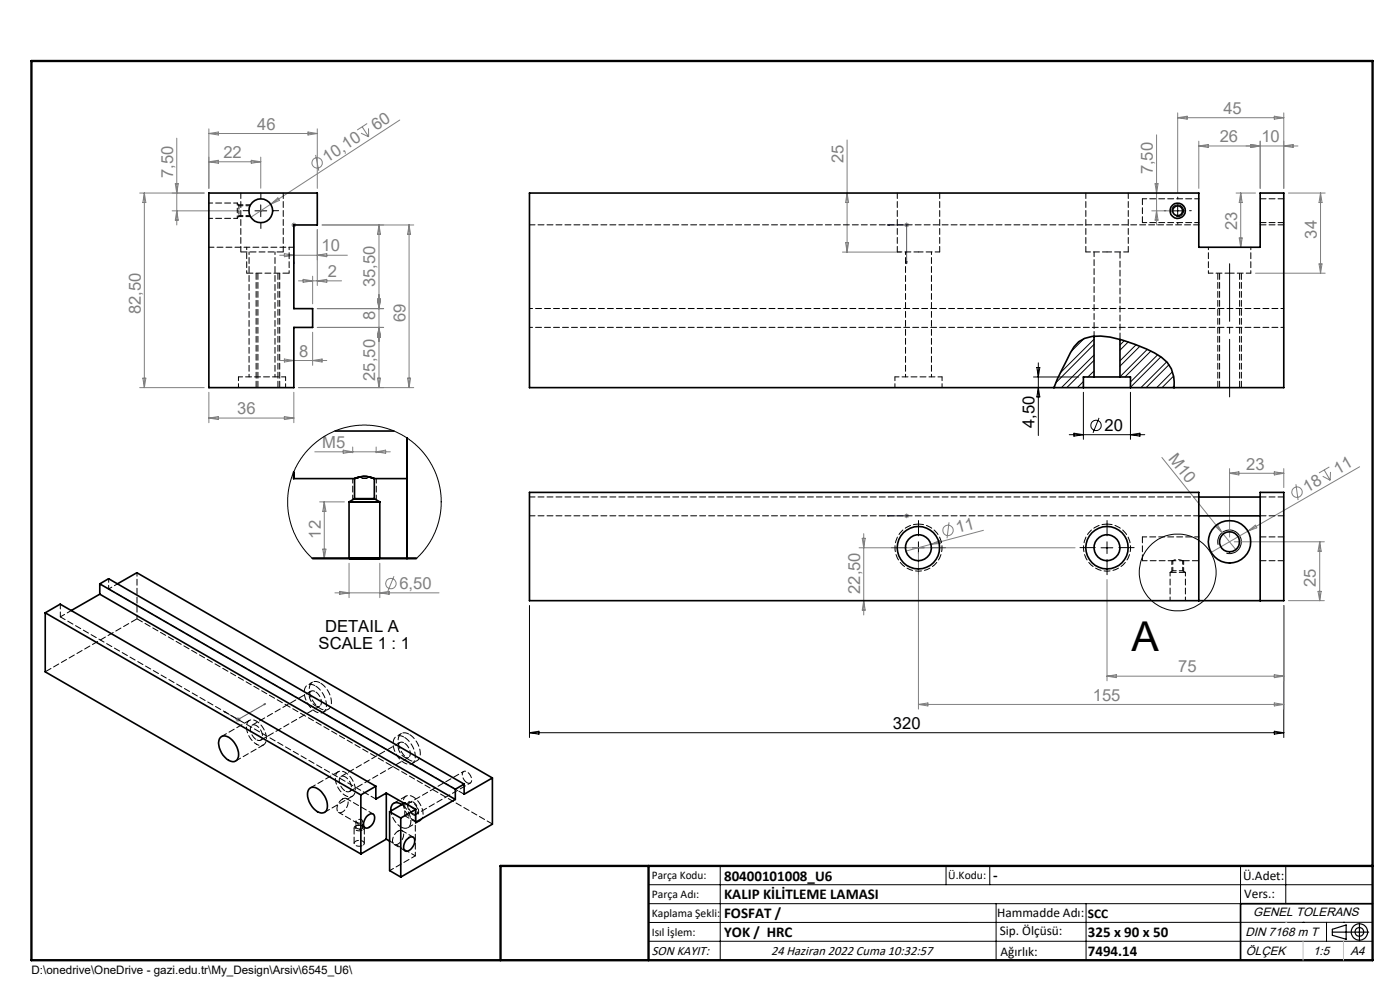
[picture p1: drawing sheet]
<svg xmlns="http://www.w3.org/2000/svg" width="297mm" height="210mm" viewBox="0 0 297 210" stroke-linecap="round" stroke-linejoin="round" font-family="sans-serif">
<g fill="none" stroke="#808080" stroke-width=".21">
<path d="M37.2 39h.6l-.3 1.9zM37.5 29.3v18.4M44.3 34.3l2-.3v.6zM44.3 34.3h11M44.3 27.3v12.7M44.3 28.3l2-.3v.6zM44.3 28.3h23M53.3 34l2 .3-2 .3zM55.3 33.3v6.6M65.3 28l2 .3-2 .3zM67 32.9l.6 3.3M67.3 27.3v12.7"/>
<path d="M76.6 28.2l1.6 .8M76.8 26.9l1.4 2.1M77.9 26.2l-2.1 1.4M78.2 27.2v1.8M84.8 25.5l-27.4 17.8M179.7 29.7v23.8M245 39h.7l-.3 1.9zM245.4 28.6v19.1M249.8 23.9v16.9M249.8 25h22.5M249.8 25l2-.3v.6zM254.3 29.9v10.1"/>
<path d="M254.3 31h21M254.3 31l2-.4v.7zM265.3 30.6l2 .4-2 .3zM267.3 29.9v10.1M270.3 24.7l2 .3-2 .3zM272.3 23.9v16.1M272.3 31l2-.4v.7zM29.6 40.9h13.7M30.6 40.9l.3 2.1h-.6zM30.6 40.9v41.3M36.5 44.7h14.1M37.5 44.7l.3 2h-.6z"/>
<path d="M57.4 43.3l-4.2 2.8M57.4 43.3l1.5-1.3 .4 .5zM59.3 54.1h14.4M60.3 53.8l2 .3-2 .4zM61.8 47.7h1M62 47.4l.7 .7M62.3 47.2v1M62.7 47.4l-.7 .7M63.3 59.6h9.2M64.3 59.3l2 .3-2 .3zM66.3 58.6v5.8M67.3 48.7v11.9"/>
<path d="M67.3 54.1l2-.3v.7zM67.3 59.6l2-.3v.6zM80.4 47.7v34.5M80.4 47.7l.3 2h-.6zM86.8 47.7l.3 2h-.6zM86.8 47.7v34.5M87.8 47.7h-19.5M178.7 53.5h12.4M179.4 51.5h.6l-.3 2zM179.7 40.9l.3 2.1h-.6zM191.8 47.7h1M192 47.4l.7 .7"/>
<path d="M192.3 47.2v1M192.7 47.4l-.7 .7M244.3 44.7h4.5M245.4 44.7l.3 2h-.7zM262.2 40.9h4.1M262.9 50.5h.6l-.3 1.9zM263.2 40.9v11.5M263.2 40.9l.3 2.1h-.6zM266.3 58h14.8M273.3 40.9h7.8M279.8 56h.7l-.4 2zM280.1 40.9l.4 2.1h-.7z"/>
<path d="M280.1 40.9v17.1M59.3 76.5h10M60.3 76.2l2 .3-2 .3zM66.3 70.5v7M66.3 76.5l2-.3v.6zM67.3 65.5h14.1M67.3 69.5h14.1M80.1 63.5h.6l-.3 2zM80.4 69.5l.3 2h-.6zM29.6 82.2h13.7M30.3 80.2h.6l-.3 2zM44.3 83.2v6.5"/>
<path d="M44.3 88.7h18M44.3 88.7l2-.3v.6zM60.3 88.4l2 .3-2 .3zM62.3 83.2v6.5M66.8 95.8h16M72.8 95.5l2 .3-2 .4zM74.8 94.8v1.3M79.8 94.8v1.3M79.8 95.8l2-.3v.7zM80.1 80.2h.6l-.3 2zM86.5 80.2h.6l-.3 2zM87.8 82.2h-24.5"/>
<path d="M246.5 97l12.8 16M260.8 99.4v14.5M272.3 99.4v4M280.9 99.7l1.3 2.2M282 99.1l-2.2 1.2M288.4 99l-23.7 13.7M67.8 106.5h5.3M68.5 116.5h.6l-.3 2zM68.8 106.5v12M68.8 106.5l.3 2h-.6zM74 119.5v7.3M80.6 119.5v7.3"/>
<path d="M182.2 116.2h45.9M182.9 114.2h.7l-.4 2zM183.2 113.2v17.2M191.8 109.4h1M192 109.1l.7 .7M192.3 108.9v1M192.7 109.1l-.7 .7M194.8 117.2v33.2M197.5 115.5l-5.3 1.4M197.5 115.5l1.9-.9 .1 .7zM201.3 110.8l-.4 3.4M208.6 112.5l-11.1 3"/>
<path d="M257.8 111.6l.5-.4 1 1.8zM259.3 113l3.1 3.9M260.8 100.4h11.5M260.8 100.4l2-.3v.6zM261.8 114.9h19.2M264.7 112.7l-7.8 4.5M264.7 112.7l1.6-1.3 .3 .6zM270.3 100.1l2 .3-2 .3zM274.9 102.7l.5 3.4M280 114.9v12.5M280 114.9l.3 2h-.7zM280.6 101l1.6 .9"/>
<path d="M282.3 100.1l-.1 1.8M71 125.8h22.1M72.1 125.4l1.9 .4-1.9 .3zM80.6 125.8l2-.4v.7zM83.6 122.2l-1.3 3.2M183.2 127.4l.4 2h-.7zM234.8 122.9v21.5M272.3 128.4v22M273.3 127.4h7.7M279.6 125.4h.7l-.3 2zM50 152.6h1M50.1 152.3l.7 .7"/>
<path d="M50.5 152.1v1M50.8 152.3l-.7 .7M194.8 149.4h77.5M194.8 149.4l2-.3v.6zM234.8 143.4h37.5M234.8 143.4l2-.3v.6zM270.3 143.1l2 .3-2 .3zM270.3 149.1l2 .3-2 .3z"/>
<circle cx="67.3" cy="34.6" r="1.1"/>
<circle cx="201.1" cy="112.5" r="1.11"/>
<circle cx="275.2" cy="104.4" r="1.11"/>
<circle cx="82.9" cy="123.8" r="1.11"/>
</g>
<g fill="none" stroke="#000" stroke-width=".21">
<path d="M54.1 44.7h2.5M55.3 43.5v2.5M248.6 44.7h2.5M248.6 45a1.25 1.25 0 0 1 1.1-1.5 1.25 1.25 0 0 1 1.4 1.3 1.25 1.25 0 0 1-1.6 1.1M249.8 43.5v2.5M219.3 80h9.5M220 78h.6l-.3 2zM220.3 77v15.4M220.3 82.2l.3 2h-.6zM226.8 92.2h16.1M227.8 91.9l2 .3-2 .3zM229.8 83.2v10"/>
<path d="M233.2 88.6l-1.3 3.2M239.8 83.2v10M239.8 92.2l2-.3v.6zM193.6 116.2h2.5M194.8 114.9v2.5M233.6 116.2h2.5M234.8 114.9v2.5M258.4 115.6a2.51 2.51 0 0 1 2.2-3.2 2.51 2.51 0 0 1 2.7 2.8 2.51 2.51 0 0 1-3.1 2.2M112.3 128.4v28M272.3 128.4v28M112.3 155.4h160M112.3 155.4l2-.3v.6z"/>
<path d="M270.3 155.1l2 .3-2 .3zM137.6 187.7h153.6M137.6 191.7h153.6M137.6 199.7h153.6M152.8 183.7v20M200.7 183.7v4M210 183.7v4M211.3 191.7v12M230.4 191.7v12M263.2 183.7v20M272.8 183.7v8M276.4 195.6h.1"/>
<path d="M281.4 195.6v4.1M285 195.6h.1M291.2 195.6l-153.6 .1"/>
<circle cx="232.5" cy="90.2" r="1.1"/>
<circle cx="249.8" cy="121.4" r="8.2"/>
</g>
<path d="M75.6 175.2l-.2 .3a.92 .92 0 0 0 .8 .5 .92 .92 0 0 0 .8-.6l-.5-.4-.9 .2" fill="none" stroke="#000" stroke-width=".21" stroke-dasharray="1.3 .6" stroke-dashoffset=".5" stroke-linecap="butt"/>
<path d="M248.6 118.9h2.5M86.5 170.8a.79 .79 0 0 1 .5-.9 .79 .79 0 0 1 .9 .4 1.86 1.86 0 0 1 .6 2.6 1.93 1.93 0 0 1-2-2.1" fill="none" stroke="#000" stroke-width=".21" stroke-dasharray="1.3 .6" stroke-dashoffset=".3" stroke-linecap="butt"/>
<path d="M74.8 101.5h5" fill="none" stroke="#000" stroke-width=".21" stroke-dasharray="1.3 .6" stroke-linecap="butt"/>
<g fill="none" stroke="#000" stroke-width=".25">
<path d="M282.6 197.7h7.8M282.6 197.1l3-.9v3l-3-.8zM288.4 195.8v3.8M106.2 203.7h185"/>
<circle cx="288.4" cy="197.7" r="1.74"/>
<circle cx="288.4" cy="197.7" r=".93"/>
</g>
<g fill="none" stroke="#00f" stroke-width=".21">
<path d="M62.3 47.6v.2zM62.3 55.9v-.4v.4M62.3 47.7h.1M62.3 47.7v8.2M188.2 47.7l.4-.1v.2zM188.2 47.7h4.1v8.2M192.2 55.5h.2l-.1 .4zM188.2 109.4h.4h-.4M188.2 109.4h4.1M192.2 109.4h.2zM192.3 109.4h.1M47.6 150.9l.3 .2-.1 .1z"/>
<path d="M56 149.4l.3-.1-.2 .2zM56.3 149.3l-5.8 3.3-2.9-1.7"/>
</g>
<g fill="none" stroke="#000" stroke-width=".21" stroke-dasharray="15.2 1.3 1.3 1.3">
<path d="M52.8 44.7h-1.2M55.3 47.2v1.3M55.3 42.2v-1.3M57.8 44.7h1.3M247.4 44.7h-.4M249.9 42.2v-.4M249.9 47.2v.4M252.4 44.7h.3M192.4 116.2h-3.3M194.9 113.7v-3.3M194.9 118.7v3.2M197.4 116.2h3.2"/>
<path d="M232.4 116.2h-3.3M234.9 113.7v-3.3M234.9 118.7v3.2M237.4 116.2h3.2"/>
</g>
<path d="M50.6 45.9h2.5M53.1 43.4h-2.5M74.8 101.5v4.5M79.8 106v-4.5" fill="none" stroke="#000" stroke-width=".21" stroke-dasharray="1.3 .6" stroke-dashoffset=".3"/>
<path d="M54.3 57.9v24.3M258.4 57.9v24.3M59.3 82.2v-24.3M263.4 82.2v-24.3" fill="none" stroke="#000" stroke-width=".21" stroke-dasharray="1.3 .6" stroke-dashoffset="-.1"/>
<path d="M248.6 118.9v2.3M251.1 121.2v-2.3" fill="none" stroke="#000" stroke-width=".21" stroke-dasharray="1.3 .6" stroke-dashoffset=".5"/>
<path d="M260.9 84.2v-28.3" fill="none" stroke="#000" stroke-width=".21" stroke-dasharray="15.2 1.3 1.3 1.3" stroke-dashoffset="3"/>
<path d="M291.2 191.7h-28v12" fill="none" stroke="#000" stroke-width=".35"/>
<path d="M6.7 12.9h284.5v190.8h-284.5zM137.6 183.7v20M291.2 183.7h-185v20" fill="none" stroke="#000" stroke-width=".5"/>
<path d="M276.4 199.7v4M285 199.7v4" fill="none" stroke="#c0c0c0" stroke-width=".21"/>
<path d="M272.8 195.6h.1" fill="none" stroke="#c0c0c0" stroke-width=".25"/>
<g fill="#00f">
<path d="M62.3 47.6v.2zM62.3 55.5v.4z"/>
<path d="M47.6 150.9l.2 .3 .1-.1zM56 149.4l.1 .1 .2-.2z"/>
<path d="M188.2 47.7l.4-.1v.2zM192.2 55.5h.2l-.1 .4z"/>
<path d="M188.2 109.4h.4zM192.2 109.4h.2z"/>
</g>
<g fill="none" stroke="#000" stroke-width=".35">
<path d="M44.3 40.9h23v6.8h-5v17.8h4v4h-4v12.7h-18zM232.1 80h5.5M232.1 71.3v8.7M232.1 80h-2.3v2.2M237.6 72v8M237.6 80h2.2v2.2M71.1 91.4h12.5M86.3 92.9v8.6zM86.3 92.9v25.6M223.6 82.2l.7-1.8 2.7-5.5a5.9 5.9 0 0 1 6.5-3.6 31.9 31.9 0 0 1 12.9 4.5 6.5 6.5 0 0 1 2.7 6.4M229.8 82.2h10M229.8 82.2h-117.5v-41.3h142v11.5h13v-11.5h5v41.3h-32.5"/>
<path d="M62.3 100.1v1.4zM62.3 101.5h12.9M66.3 118.5h22M74.1 118.5h6.5zM74.1 106.5h6.5zM75.2 105.8h4.2zM75.2 101.5v4.3l-1.2 .7v12M75.2 101.5a5.1 5.1 0 0 1 4.2 0 4.8 4.8 0 0 0-4.2 0zM79.4 101.5v4.3l1.2 .7v12M79.4 101.5h6.9M254.3 109.4h13M254.3 105.4h13"/>
<path d="M9.6 130l67 38.6M9.6 130l3.2-1.8 66.9 38.6M9.6 130v12.5l67 38.6M21.2 126l-6.1 3.5M21.2 126l75.4 43.6M21.2 123.9v2.1M21.2 123.9l75.4 43.5M21.2 123.9l1.8-1.1 75.5 43.5M24.9 123.9l4.1-2.4 75.5 43.5M254.3 127.4v-23h-142v23h160v-23h-5v23M46.7 156.4a1.52 1.52 0 0 1 2.2 .3 4.2 4.2 0 0 1 1.5 4.2 1.22 1.22 0 0 1-1.9 .4 4.3 4.3 0 0 1-2-4.5zM65.6 167.3a1.56 1.56 0 0 1 2.2 .3 3.8 3.8 0 0 1 1.3 4.5 1.52 1.52 0 0 1-2.2-.2 4.2 4.2 0 0 1-1.5-4.3z"/>
<path d="M76.6 168.6v12.5M77.7 173.3l.3-.3a.84 .84 0 0 1 1.2-.3 .84 .84 0 0 1 .2 1.1 1.91 1.91 0 0 1-1.9 1.8 1.47 1.47 0 0 1 0-1.9zM79.7 166.8v2.7l2.3-1.3M79.7 166.8l-3.1 1.8M82 168.2l3.7 2.2M82 168.2v9.8M82 178l-5.4 3.1M82 178l.7 .4M82.7 172.2v12.5l2.3 1.3M82.7 172.2l2.3 1.3M85 173.5v12.5M85.3 170.7a1.39 1.39 0 0 0-1.8-.3 1.39 1.39 0 0 0-.6 1.6"/>
<path d="M86.2 178.2a1.11 1.11 0 0 1 1.6-.4 2.24 2.24 0 0 1-1.6 2.8 1.09 1.09 0 0 1-.4-1.6zM88.2 171.7l-2.3-1.4-3.2 1.9M88.2 171.7l-3.2 1.8M96.6 169.6l-8.4 4.8v-2.7M96.6 167.4v2.2M98.5 166.3l-1.9 1.1M104.5 165l-6 3.5v-2.2M104.5 165v9.8l-19.5 11.2"/>
<circle cx="55.3" cy="44.7" r="2.53"/>
<circle cx="249.8" cy="44.7" r="1.62"/>
<circle cx="249.8" cy="44.7" r="1.05"/>
<circle cx="194.8" cy="116.2" r="2.76"/>
<circle cx="194.8" cy="116.2" r="4.5"/>
<circle cx="234.8" cy="116.2" r="2.76"/>
<circle cx="234.8" cy="116.2" r="4.5"/>
<circle cx="260.8" cy="114.9" r="2.12"/>
<circle cx="260.8" cy="114.9" r="4.5"/>
</g>
<g fill="none" stroke="#000" stroke-width=".21" stroke-dasharray="1.3 .6" stroke-dashoffset=".2">
<path d="M62.3 52.4h-18M194.9 111.2a5 5 0 0 0-4.5 7.2 5 5 0 0 0 8.4 .8 5 5 0 0 0-3-8h-.9M234.9 111.2a5 5 0 0 0-4.5 7.2 5 5 0 0 0 8.4 .8 5 5 0 0 0-3-8h-.9M12.8 130.9v-2.8M15.2 129.5l-2.4 1.4M71.8 172.3l5.7 3.3M72.7 169.5a.79 .79 0 0 1 1 0 .79 .79 0 0 1 .1 1 1.88 1.88 0 0 1-2 1.8 1.95 1.95 0 0 1 .9-2.8M79.2 172.7l-5.7-3.3M83.6 179.1l2.4 1.4M84.5 176.3a.79 .79 0 0 1 1 0 .79 .79 0 0 1 .1 1.1 1.88 1.88 0 0 1-2 1.7 1.95 1.95 0 0 1 .9-2.8M85.7 170.4l2.4 1.3M85.9 170.3v2.7"/>
<path d="M85.9 173l2.3 1.4M87.7 177.6l-2.4-1.4"/>
</g>
<g fill="none" stroke="#000" stroke-width=".21" stroke-dasharray="1.3 .6" stroke-dashoffset="-.1">
<path d="M54.7 57.9v24.3M60.1 53.4h-9M61.3 57.9h-9M258.7 57.9v24.3M237.6 72v-18.6M59 82.2v-24.3M263 82.2v-24.3M250.9 118.9h3.5M9.6 142.5l19.5-11.2M66.9 145.5a1.48 1.48 0 0 0-1.8-.1 1.48 1.48 0 0 0-.6 1.7 4.8 4.8 0 0 0 3.2 4.1 1.44 1.44 0 0 0 1.5-1.9 5.3 5.3 0 0 0-2.3-3.8M68 144.9a1.48 1.48 0 0 0-1.8-.1 1.48 1.48 0 0 0-.6 1.7 4.8 4.8 0 0 0 3.2 4.1 1.44 1.44 0 0 0 1.5-1.9 5.3 5.3 0 0 0-2.3-3.8M85.8 156.4a1.48 1.48 0 0 0-1.8-.1 1.48 1.48 0 0 0-.6 1.7 4.8 4.8 0 0 0 3.2 4.1 1.44 1.44 0 0 0 1.5-1.9 5.3 5.3 0 0 0-2.3-3.8"/>
<path d="M86.8 155.8a1.48 1.48 0 0 0-1.8-.1 1.48 1.48 0 0 0-.5 1.7 4.8 4.8 0 0 0 3.2 4.1 1.44 1.44 0 0 0 1.5-1.9 5.3 5.3 0 0 0-2.4-3.8M87.6 172.6a1.75 1.75 0 0 1-.7-2.3 1.62 1.62 0 0 1 1.7 1.9 .59 .59 0 0 1-.3 .5 .59 .59 0 0 1-.7-.1M99.1 166a1.75 1.75 0 0 1-.8-2.3 1.62 1.62 0 0 1 1.8 1.9 .59 .59 0 0 1-.4 .5 .59 .59 0 0 1-.6-.1"/>
</g>
<path d="M50.3 44.7v1.6M50.3 43.1v1.6" fill="none" stroke="#000" stroke-width=".21" stroke-dasharray="1.3 .6" stroke-dashoffset=".8"/>
<g fill="none" stroke="#000" stroke-width=".21" stroke-dasharray="1.3 .6" stroke-dashoffset=".5">
<path d="M44.3 46.3h6M50.3 43.1h-6M50.7 44.7v1M50.7 43.6v1.1M50.6 79.9v2.3M189.9 79.9v2.3M60.6 82.2v-2.3M199.9 82.2v-2.3M248.8 118.9v2.2M23.1 124.9v-2.1M24.9 123.8l-1.8 1.1M29.1 131.3v-9.8"/>
<path d="M248.2 121.4v6M248.8 121.1h2.1M250.9 121.1v-2.2M251.5 127.4v-6M85 175.4a4.7 4.7 0 0 1-2.1-3.4M88.1 171.7v9.8"/>
</g>
<path d="M50.7 45.7h2.3M53 43.6h-2.3M50.6 79.9h10M189.9 79.9h10M88.1 181.5l-5.4-3.1M88.1 181.5l-5.4 3.2" fill="none" stroke="#000" stroke-width=".21" stroke-dasharray="1.3 .6" stroke-dashoffset=".4"/>
<g fill="none" stroke="#000" stroke-width=".21" stroke-dasharray="1.3 .6" stroke-dashoffset=".7">
<path d="M52.3 52.4v5.5M52.8 53.4v26.5M61.3 57.9v-5.5M192.1 53.4v26.5M256.4 52.4v5.5M265.4 57.9v-5.5M58.3 79.9v-26.5M197.6 79.9v-26.5M54.4 157.9a4.3 4.3 0 0 1-2-4.6 1.39 1.39 0 0 1 2.4-.1 4.3 4.3 0 0 1 1.6 4.3 1.26 1.26 0 0 1-2 .4M73.3 168.7a4.3 4.3 0 0 1-2-4.5 1.39 1.39 0 0 1 2.4-.1 4.3 4.3 0 0 1 1.5 4.3 1.26 1.26 0 0 1-1.9 .3M87.6 173.9a4.3 4.3 0 0 1-1.9-4.5 1.39 1.39 0 0 1 2.3-.1 4.3 4.3 0 0 1 1.6 4.2 1.26 1.26 0 0 1-2 .4M88.3 172.7l11.5-6.6"/>
<path d="M98.4 163.6l-11.5 6.6"/>
</g>
<g fill="none" stroke="#000" stroke-width=".21" stroke-dasharray="1.3 .6" stroke-dashoffset=".3">
<path d="M50.3 46.3l.4-.6M50.7 43.6l-.4-.5M194.9 53.4h-4.5M199.4 53.4h-4.5M232.1 53.4v17.9M234.9 53.4h-4.5M239.4 53.4h-4.5M242.4 47.2h12M254.4 42.2h-12M260.9 57.9h-4.5M265.4 57.9h-4.5M242.4 118.9h6.4"/>
<path d="M249.1 118.8l-.3 .1a2.53 2.53 0 0 1 2.1 0M254.4 113.9h-12M248.8 121.1l-.6 .3M251.5 121.4l-.6-.3M85.9 173l2.2-1.3"/>
</g>
<g fill="none" stroke="#000" stroke-width=".21" stroke-dasharray="1.3 .6" stroke-dashoffset=".1">
<path d="M51.1 40.9v12.5M60.1 53.4v-12.5M112.4 47.7h142M190.4 40.9v12.5M199.4 53.4v-12.5M230.4 40.9v12.5M239.4 53.4v-12.5M112.4 109.4h142M112.4 105.4h142M12.8 130.9l66.9 38.6M52.9 152.8l-5.9 3.4M55.3 157l12.5-7.2"/>
<path d="M66 146.6l-12.5 7.2M84.8 157.5l-12.5 7.2M50 161.4l5.9-3.4M68.9 172.3l5.9-3.4M71.8 163.7l-5.9 3.4M74.2 167.9l12.5-7.2M86.1 168.9l-2.6 1.5M86.5 175.6l2.6-1.5"/>
</g>
<g fill="none" stroke="#000" stroke-width=".21">
<path d="M229.9 71.9l-2.6 2.6M232.1 79.8l-.2 .2M232.1 72l-7.2 7.1M232.1 75.3l-6.9 6.9M232.1 78.7l-1.3 1.3M232.1 73.1l-8.1 8.1M232.1 76.4l-5.8 5.8M238.5 72.2l-.9 1M239.4 72.5l-1.8 1.8M241 73.1l-3.4 3.4M241.8 73.4l-4.2 4.3M243.4 74.1l-5.8 5.8"/>
<path d="M244.2 74.5l-5.5 5.5M245.6 75.2l-5.8 5.8M246.3 75.7l-6.5 6.5M247.5 76.8l-5.5 5.4M248 77.4l-4.9 4.8M248.7 78.8l-3.3 3.4M249 79.8l-2.5 2.4M229.8 80.9l-1.2 1.3M229.8 82l-.1 .2M249.1 81.9l-.4 .3M66.3 118.5l-1.5-1.6-1.5-2-1-2.1-.8-2.2-.4-2.7-.1-2.4 .3-2 .6-2.5 .8-1.8 1.5-2.4 1.4-1.7 1.9-1.7 1.9-1.2 2.4-1.1 2.6-.7 2.5-.2 2.3 .1 2.8 .5 2 .8 2.1 1.1 2 1.5 1.9 2 1.3 1.9 1.1 2.1 .7 2 .5 2.8v2.4l-.3 2.1-.5 2.1-1.2 2.8-1.7 2.5-1.6 1.6"/>
</g>
<g fill="none" stroke="#000" stroke-width=".21" stroke-dasharray="1.3 .6">
<path d="M242.4 47.2v-5M267.4 47.7h5M267.4 47.2h5M272.4 42.2h-5M242.4 118.9v-5M267.4 109.4h5M267.4 105.4h5M267.4 118.9h5M272.4 113.9h-5M23.1 124.9l75.4 43.6M29.1 131.3l75.4 43.5M248.2 121.4h3.3"/>
<path d="M75.1 175.6v3.3M77.3 178.9v-3.3"/>
</g>
<path d="M112.4 65.4h160M112.4 69.4h160M66.3 144.7l-1.1 .6M68.6 151.1l1-.6M85.1 155.6l-1 .6M75.5 174.2v1.2M76.9 175.4v-1.2M87.4 162l1.1-.6" fill="none" stroke="#000" stroke-width=".21" stroke-dasharray="1.3 .6" stroke-dashoffset=".6"/>
<circle cx="86.3" cy="118.5" r=".17" fill="#000"/>
<path d="M54.4 156.9a2.56 2.56 0 0 1-1.2-2.8 .99 .99 0 0 1 1.7 .2 1.93 1.93 0 0 1 .4 2.7l-.9-.1M66.9 146.7a2.56 2.56 0 0 1 1.2 2.8 .99 .99 0 0 1-1.7-.2 1.93 1.93 0 0 1-.4-2.7l.9 .1M85.8 157.6a2.56 2.56 0 0 1 1.1 2.8 .99 .99 0 0 1-1.6-.2 1.93 1.93 0 0 1-.4-2.7l.9 .1M73.3 167.8a2.56 2.56 0 0 1-1.2-2.8 .99 .99 0 0 1 1.6 .2 1.93 1.93 0 0 1 .4 2.7l-.8-.1M76.7 174.6a.49 .49 0 0 0 0-.7 .49 .49 0 0 0-.7-.1l-.5 .3a.82 .82 0 0 0 1.2 .5M76.7 175.7l.2-.1a.7 .7 0 0 0-.7-.6 .7 .7 0 0 0-.7 .4l.4 .4 .8-.1M77 176.1l.3-.4a1.2 1.2 0 0 0-1.1-.7 1.2 1.2 0 0 0-1.1 .6 1.27 1.27 0 0 0 1.9 .5M77 179.3l.3-.3a1.2 1.2 0 0 0-1.1-.7 1.2 1.2 0 0 0-1.1 .6 1.27 1.27 0 0 0 1.9 .4M85.3 170.7a4.3 4.3 0 0 1 1.7 4.3 1.26 1.26 0 0 1-2 .4" fill="none" stroke="#000" stroke-width=".21" stroke-dasharray="1.3 .6" stroke-dashoffset="-.2"/>
<text font-size="8.7" x="240" y="138">A</text>
<g font-size="3.5" fill="#808080">
<text x="54.5" y="27.5">46</text>
<text x="79.8" y="27.8" transform="rotate(-33 79.8 27.8)">60</text>
<text x="259.5" y="24.2">45</text>
<text x="47.4" y="33.5">22</text>
<text x="69.4" y="34.5" transform="rotate(-33 69.4 34.5)">10,10</text>
<text x="178.9" y="34.6" transform="rotate(-90 178.9 34.6)">25</text>
<text x="258.8" y="30.2">26</text>
<text x="267.6" y="30.2">10</text>
<text x="36.7" y="37.7" transform="rotate(-90 36.7 37.7)">7,50</text>
<text x="244.6" y="37" transform="rotate(-90 244.6 37)">7,50</text>
<text x="68.2" y="53.3">10</text>
<text x="262.4" y="48.8" transform="rotate(-90 262.4 48.8)">23</text>
<text x="279.4" y="50.6" transform="rotate(-90 279.4 50.6)">34</text>
<text x="69.5" y="58.8">2</text>
<text x="79.6" y="60.9" transform="rotate(-90 79.6 60.9)">35,50</text>
<text x="29.8" y="66.6" transform="rotate(-90 29.8 66.6)">82,50</text>
<text x="79.6" y="68" transform="rotate(-90 79.6 68)">8</text>
<text x="86" y="68.3" transform="rotate(-90 86 68.3)">69</text>
<text x="63.4" y="75.7">8</text>
<text x="79.6" y="80.8" transform="rotate(-90 79.6 80.8)">25,50</text>
<text x="50.3" y="87.9">36</text>
<text x="68.4" y="95">M5</text>
<text x="247.7" y="97.3" transform="rotate(51 247.7 97.3)">M10</text>
<text x="264.4" y="99.6">23</text>
<text x="283.8" y="100.8" transform="rotate(-30 283.8 100.8)">11</text>
<text x="277.3" y="104.5" transform="rotate(-30 277.3 104.5)">18</text>
<text x="203.2" y="113.2" transform="rotate(-15 203.2 113.2)">11</text>
<text x="68" y="114.2" transform="rotate(-90 68 114.2)">12</text>
<text x="84.7" y="125">6,50</text>
<text x="182.5" y="126" transform="rotate(-90 182.5 126)">22,50</text>
<text x="279.2" y="124.6" transform="rotate(-90 279.2 124.6)">25</text>
<text x="249.9" y="142.6">75</text>
<text x="231.8" y="148.6">155</text>
</g>
<g font-size="3.5">
<text x="219.5" y="90.8" transform="rotate(-90 219.5 90.8)">4,50</text>
<text x="234.3" y="91.4">20</text>
<text x="67.6" y="137.7">SCALE 1 : 1</text>
<text x="69" y="134.2">DETAIL A</text>
<text x="189.4" y="154.6">320</text>
</g>
<g font-size="3.2">
<text x="153.6" y="186.8">80400101008_U6</text>
<text x="153.6" y="190.8">KALIP KİLİTLEME LAMASI</text>
<text x="210.7" y="186.6">-</text>
<text x="153.6" y="194.8">FOSFAT /</text>
<text x="153.6" y="198.8">YOK / HRC</text>
<text x="230.8" y="198.7">325 x 90 x 50</text>
<text x="230.8" y="202.8">7494.14</text>
</g>
<g font-size="2.8">
<text x="263.7" y="186.7">Ü.Adet:</text>
<text x="263.9" y="190.5">Vers.:</text>
<text x="211.5" y="194.5">Hammadde Adı:</text>
<text x="230.8" y="194.7">SCC</text>
<text x="138.3" y="202.6">SON KAYIT:</text>
<text x="163.6" y="202.6">24 Haziran 2022 Cuma 10:32:57</text>
<text x="212.1" y="198.4">Sip. Ölçüsü:</text>
<text x="212.2" y="202.7">Ağırlık:</text>
</g>
<g font-size="2.6">
<text x="265.9" y="194.4">GENEL TOLERANS</text>
<text x="264.2" y="198.5">DIN 7168 m T</text>
<text x="264.3" y="202.6">ÖLÇEK</text>
<text x="278.5" y="202.6">1:5</text>
<text x="286.5" y="202.6">A4</text>
</g>
<g font-size="2.5">
<text x="138.3" y="186.4">Parça Kodu:</text>
<text x="138.3" y="190.5">Parça Adı:</text>
<text x="201.2" y="186.5">Ü.Kodu:</text>
<text x="138.3" y="194.5">Kaplama Şekli:</text>
<text x="138.3" y="198.6">Isıl İşlem:</text>
<text x="6.7" y="206.7">D:\onedrive\OneDrive - gazi.edu.tr\My_Design\Arsiv\6545_U6\</text>
</g>
</svg>
